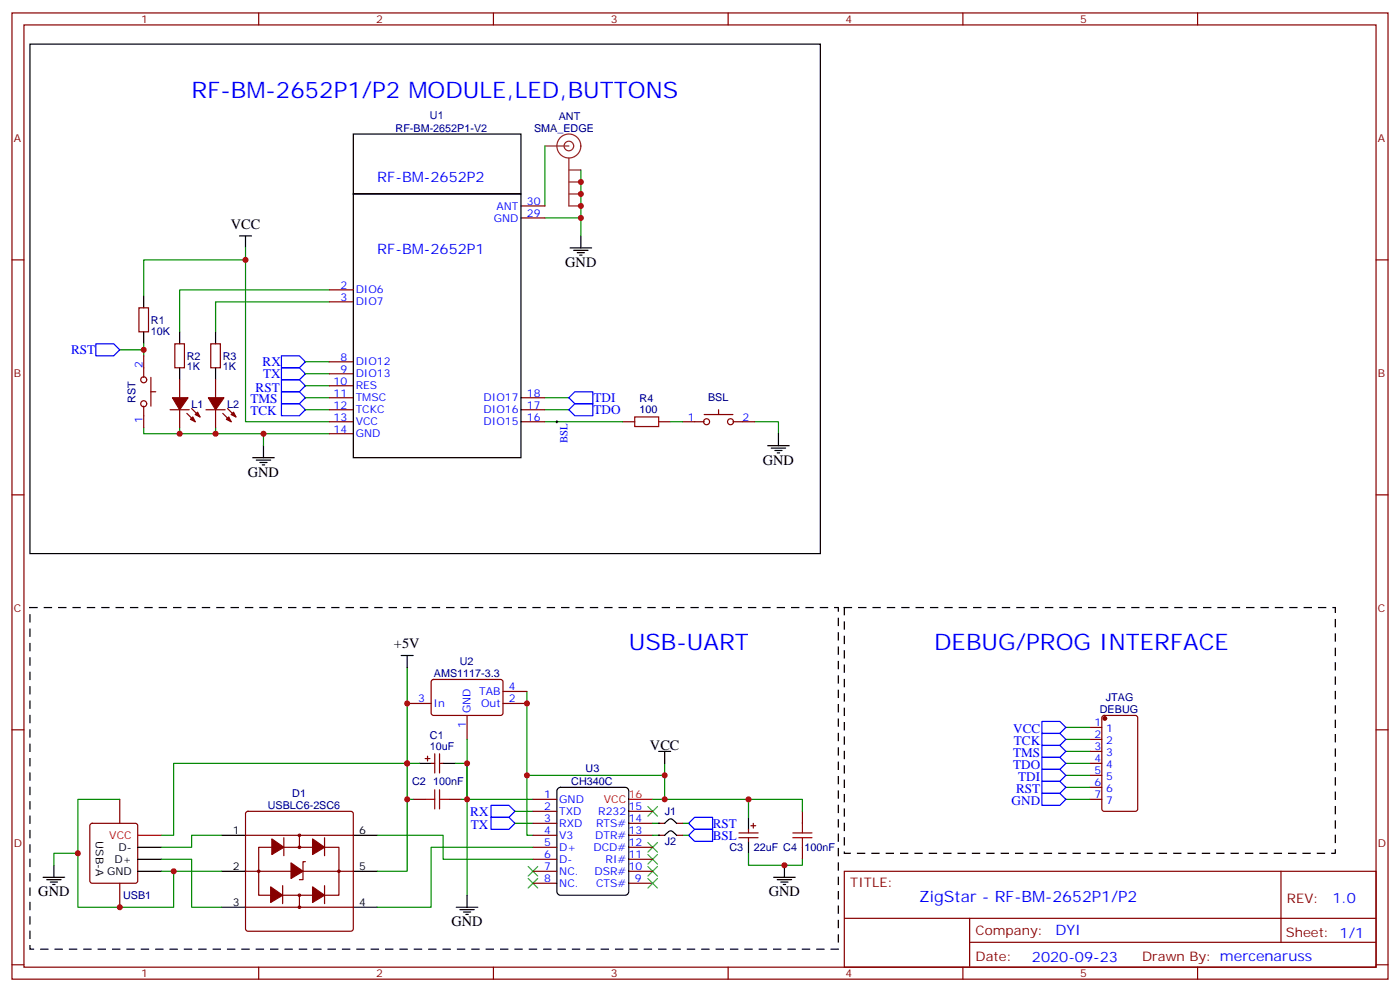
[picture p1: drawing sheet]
<svg xmlns="http://www.w3.org/2000/svg" width="412mm" height="292mm" viewBox="0 0 412 292" stroke-linecap="round" stroke-linejoin="round" font-family="sans-serif">
<g fill="none" stroke="#870000" stroke-width=".35">
<path d="M3.5 3.8h405.4v284.3h-405.4zM7.1 7.3h398.2v277.3h-398.2zM76.2 3.8v3.5M145.3 3.8v3.5M214.5 3.8v3.5M283.6 3.8v3.5M352.8 3.8v3.5M3.5 76.5h3.6M405.3 76.5h3.6M40.9 90.6h2.8v7h-2.8zM42.3 104.7v6.4M42.3 119.5v6.4"/>
<path d="M44.4 115.3h1.5M44.4 111.1v8.4M51.5 101.2h2.8v7h-2.8zM52.9 111.8v5.3M62.1 101.2h2.8v7h-2.8zM63.5 111.8v5.3M50.1 120.6h5.6M52.9 120.6v5.3M55 121.6l2.5 2.5M56.4 120.2l2.5 2.5M60.7 120.6h5.6M63.5 120.6v5.3"/>
<path d="M65.6 121.6l2.5 2.5M67 120.2l2.5 2.5M201.1 124.1h6.3M207.4 122h8.5M211.7 120.6v1.4M215.9 124.1h6.3M3.5 145.6h3.6M405.3 145.6h3.6M3.5 214.8h3.6M119.9 207h7.1M127.2 200.2l.5-.2h20l.5 .7-.1 9.4-.6 .4h-20.1l-.4-.7v-9.1zM137.6 210.5v7.1"/>
<path d="M148.2 207h7M148.2 203.5h7M405.3 214.8h3.6M35.3 235.2v7.1M121.7 235.2h3.5M125.2 223.2h1.4M125.9 222.5v1.4M127 224.6h1.1M128.1 221.8v5.7M129.5 221.8v5.7M129.5 224.6h1M132.3 235.2h3.5"/>
<path d="M157 235.2h7M157 238.8h7M185.2 238.8h7.1M236.4 238.8v3.5M26.7 242.5l.5-.2h12.7l.5 .2 .2 .5v16.2l-.3 .5-.4 .2h-12.7l-.5-.2-.2-.5v-16.2zM35.3 259.9v7.1M157 242.3h7M157 245.8h7M157 249.3h7M157 252.9h7M157 256.4h7M157 259.9h7"/>
<path d="M185.2 242.3h7.1M185.2 245.8h7.1M185.2 249.3h7.1M185.2 252.9h7.1M185.2 256.4h7.1M185.2 259.9h7.1M217.7 245.1h5.6M217.7 246.5h5.6M220.5 244.1v1M220.5 246.5v1.1M221.2 243h1.4M221.9 242.3v1.4"/>
<path d="M236.4 249.3v3.6M248.7 256.4h156.6v28.2h-156.6zM377.3 256.4v20.9M248.7 270.2h156.5M285.6 277.3h119.6M285.6 270.2v14.2M3.5 283.9h3.6M76.2 284.6v3.5M145.3 284.6v3.5M214.5 284.6v3.5M283.6 284.6v3.5M352.8 284.6v3.5"/>
<path d="M405.3 283.9h3.6"/>
<circle cx="42.3" cy="111.8" r=".88"/>
<circle cx="42.3" cy="118.8" r=".88"/>
<circle cx="208.1" cy="124.1" r=".88"/>
<circle cx="215.2" cy="124.1" r=".88"/>
</g>
<g fill="none" stroke="#000" stroke-width=".35">
<path d="M70.6 69.4h3.5M72.3 69.4v3.6M167.9 73h6.4M169 73.7h4.2M170 74.4h2.2M170.7 75.1h.7M171.1 69.4v3.6M42.3 87.1v3.5M42.3 97.6v3.6M52.9 97.6v3.6M63.5 97.6v3.6M52.9 108.2v3.6"/>
<path d="M63.5 108.2v3.6M74.4 134.7h6.4M75.5 135.4h4.2M76.6 136.1h2.1M77.3 136.8h.7M77.6 131.2v3.5M226.1 131.2h6.4M227.2 131.9h4.2M228.2 132.6h2.2M229 133.3h.7M229.3 127.6v3.6M118.2 192.9h3.5"/>
<path d="M119.9 192.9v3.5M123.5 224.6h3.5M130.5 224.6h3.6M164.3 232.1l.8-.4h19l.9 .4 .2 .7v29.6l-.5 .9-.6 .2h-19l-.9-.5-.2-.6v-29.6zM194 221.1h3.6M195.8 221.1v3.5M12.7 258.2h6.3M13.8 258.9h4.2M14.8 259.6h2.1M15.9 254.6v3.6M40.6 249.3h7M40.6 252.9h7"/>
<path d="M40.6 256.4h7M220.5 240.5v3.6M220.5 247.6v3.5M227.9 258.2h6.3M229 258.9h4.2M230 259.6h2.1M231.1 254.6v3.6M15.5 260.3h.7M134.4 267h6.4M135.5 267.7h4.2M136.5 268.4h2.1M137.2 269.1h.7"/>
<path d="M137.6 263.5v3.5M230.7 260.3h.7"/>
</g>
<g fill="none" stroke="#008700" stroke-width=".35">
<path d="M171.1 50v14.1h-10.6M72.3 73v51.1h24.7M72.3 76.5h-30v10.6M171.1 64.1v5.3M97 88.8h-33.5v8.8M97 85.3h-44.1v12.3M35.3 102.9h7M42.3 101.2v3.5M90 113.5h7M90 106.5h7M90 110h7M90 117.1h7"/>
<path d="M160.5 117.1h7.1M42.3 125.9v1.7h10.6M52.9 125.9v1.7h24.7M63.5 125.9v1.7M90 120.6h7M97 127.6h-19.4v3.6M160.5 120.6h7.1M222.2 124.1h7.1v3.5M119.9 196.4v38.8h1.8M137.6 217.6v45.9M155.2 203.5v24.7M35.3 235.2h-12.4v31.8h28.3v-10.6"/>
<path d="M119.9 224.6h3.6M134.1 224.6h3.5v10.6h19.4M135.8 235.2h1.8M151.7 238.8h5.3M195.8 235.2v-7h-40.6v17.6h1.8M195.8 224.6v3.6M22.9 251.1h-7v3.5M151.7 242.3h5.3M220.5 251.1v3.5h15.9v-1.7"/>
</g>
<path d="M28.2 101.2h5.3l1.8 1.7-1.8 1.8h-5.3zM82.9 111.8h5.3l1.8 1.7-1.8 1.8h-5.3zM82.9 108.2h5.3l1.8 1.8-1.8 1.8h-5.3zM82.9 104.7h5.3l1.8 1.8-1.8 1.7h-5.3zM82.9 115.3h5.3l1.8 1.8-1.8 1.7h-5.3zM82.9 118.8h5.3l1.8 1.8-1.8 1.7h-5.3zM167.6 117.1l1.7-1.8h5.3v3.5h-5.3zM167.6 120.6l1.7-1.8h5.3v3.5h-5.3zM144.6 237h5.3l1.8 1.8-1.8 1.7h-5.3zM144.6 240.5h5.3l1.8 1.8-1.8 1.8h-5.3z" fill="none" stroke="#00f" stroke-width=".35"/>
<path d="M125.2 235.2h2.9M128.1 232.4v5.7M129.5 232.4v5.7M129.5 235.2h2.8M233.5 246.5h5.7M233.5 245.1h5.7M236.4 242.3v2.8M236.4 246.5v2.8" fill="none" stroke="#a10000" stroke-width=".35"/>
<path d="M185.2 235.2h7.1M40.6 245.8h7" fill="none" stroke="#f00" stroke-width=".35"/>
<path d="M8.8 178.8h238.1v100.5h-238.1z" fill="none" stroke="#000" stroke-width=".35" stroke-dasharray="2.1 2.1"/>
<path d="M190.9 237.3l2.8 2.9M193.7 237.3l-2.8 2.9M155.6 258.5l2.8 2.8M155.6 255l2.8 2.8M158.4 258.5l-2.8 2.8M158.4 255l-2.8 2.8M190.9 255l2.8 2.8M190.9 251.5l2.8 2.8M190.9 247.9l2.8 2.9M193.7 255l-2.8 2.8M193.7 251.5l-2.8 2.8M193.7 247.9l-2.8 2.9" fill="none" stroke="#3c3" stroke-width=".35"/>
<g fill="#870000" stroke="#870000" stroke-width=".35">
<path d="M66.7 123.4l.7-.7 .7 1.4z"/>
<path d="M68.1 122l.7-.7 .7 1.4z"/>
<path d="M61.4 117.1h4.6l-2.5 3.5z"/>
<path d="M56.8 122.7l.7 1.4-1.4-.7z"/>
<path d="M57.5 122l.7-.7 .7 1.4z"/>
<path d="M50.8 117.1h4.6l-2.5 3.5z"/>
</g>
<path d="M72.6 239l.4-.2h30.4l.5 .2 .2 .5v33.8l-.3 .5-.4 .2h-30.4l-.5-.2-.2-.5v-33.8z" fill="#fff" stroke="#870000" stroke-width=".35"/>
<path d="M8.8 13h232.9v149.9h-232.9zM104.1 39.4h49.4v17.7h-49.4zM104.1 57.1h49.4v77.6h-49.4zM65.3 245.8h7M65.3 256.4h7M104.1 245.8h7M104.1 256.4h7M195.8 242.3a1.91 1.91 0 0 1 2.4-1.1l1.1 1.1M195.8 245.8a1.91 1.91 0 0 1 2.4-1.1l1.1 1.1M65.3 267h7M104.1 267h7" fill="none" stroke="#000" stroke-width=".35"/>
<g fill="none" stroke="#870000" stroke-width=".35">
<path d="M153.5 60.6h7M153.5 64.1h7M97 88.8h7.1M97 85.3h7.1M97 117.1h7.1M97 106.5h7.1M97 110h7.1M97 113.5h7.1M153.5 117.1h7M97 124.1h7.1M97 120.6h7.1M97 127.6h7.1"/>
<path d="M153.5 124.1h7M153.5 120.6h7M183.4 124.1h3.6M194 124.1h3.6M321 214.1h3.6M321 217.6h3.6M324.8 210.7l.5-.2h9.1l.7 .5v27.1l-.4 .6-9.4 .1-.7-.5v-27.1zM321 221.1h3.6M321 224.6h3.6M321 228.2h3.6M321 231.7h3.6M321 235.2h3.6"/>
<path d="M72.3 245.8h31.8M72.3 256.4h31.8M76.2 249.3h23.6v14.2h-23.6zM83.6 246.5v5.3M88.2 245.8v3.5M90 253.6h-.7v5.3h-1.1M95.6 246.5v5.3M194 245.8h1.8M194 242.3h1.8M199.3 245.8h1.8M199.3 242.3h1.8M72.3 267h31.8"/>
<path d="M83.3 260.6v5.3M88.2 263.5v3.5M95.6 260.6v5.3"/>
<circle cx="76.2" cy="256.4" r=".35"/>
<circle cx="88.2" cy="245.8" r=".35"/>
<circle cx="88.2" cy="249.3" r=".35"/>
<circle cx="99.8" cy="256.4" r=".35"/>
<circle cx="88.2" cy="267" r=".35"/>
<circle cx="88.2" cy="263.5" r=".35"/>
</g>
<g fill="#870000" stroke="#870000" stroke-width=".35">
<path d="M85.7 253.9l3.6 2.5-3.6 2.1z"/>
<path d="M80.1 246.9l3.5 2.4-3.5 2.2z"/>
<path d="M92.1 246.9l3.5 2.4-3.5 2.2z"/>
<path d="M79.7 261l3.6 2.5-3.6 2.1z"/>
<path d="M92.1 261l3.5 2.5-3.5 2.1z"/>
<circle cx="325.4" cy="211.4" r=".53"/>
</g>
<g fill="none" stroke="#008700" stroke-width=".35">
<path d="M160.5 43v17.6M160.5 124.1h22.9M197.6 124.1h3.5M314 217.6h7M314 214.1h7M119.9 235.2v21.2h-8.8M119.9 224.6h-68.7v21.2h-3.6M192.3 235.2h44.1v3.6M220.5 235.2v5.3M314 235.2h7M314 231.7h7M314 228.2h7"/>
<path d="M314 224.6h7M314 221.1h7M47.6 252.9h8.8v14.1h8.9M47.6 256.4h17.7M65.3 245.8h-8.9v3.5h-8.8M111.1 245.8h19.4v7.1h26.5M157 249.3h-30v17.7h-15.9M192.3 245.8h1.7M192.3 242.3h1.7M201.1 245.8h1.7M201.1 242.3h1.7"/>
</g>
<path d="M187 122.7h7v2.8h-7z" fill="none" stroke="#a10000" stroke-width=".35"/>
<g fill="none" stroke="#8c2424" stroke-width=".35">
<path d="M160.5 43h7.1M167.6 46.5v14.1h3.5M167.6 50h3.5M167.6 53.6h3.5M167.6 57.1h3.5"/>
<circle cx="167.6" cy="43" r="1.41"/>
<circle cx="167.6" cy="43" r="3.5"/>
</g>
<path d="M248.7 178.8h144.6v72.3h-144.6z" fill="none" stroke="#000" stroke-width=".35" stroke-dasharray="2.1 2.1"/>
<path d="M306.9 219.4h5.3l1.8 1.7-1.8 1.8h-5.3zM306.9 215.8h5.3l1.8 1.8-1.8 1.8h-5.3zM306.9 212.3h5.3l1.8 1.8-1.8 1.7h-5.3zM306.9 233.5h5.3l1.8 1.7-1.8 1.8h-5.3zM306.9 229.9h5.3l1.8 1.8-1.8 1.8h-5.3zM306.9 226.4h5.3l1.8 1.8-1.8 1.7h-5.3zM306.9 222.9h5.3l1.8 1.7-1.8 1.8h-5.3zM202.8 242.3l1.8-1.8h5.3v3.6h-5.3zM204.6 244.1h5.3v3.5h-5.3l-1.8-1.8z" fill="none" stroke="#00f" stroke-width=".35"/>
<path d="M163.7 124.1h.7M164 123.8v.7" fill="none" stroke="#000" stroke-width=".29"/>
<path d="M190.9 258.5l2.8 2.8M193.7 258.5l-2.8 2.8" fill="none" stroke="#3c3" stroke-width=".35"/>
<g fill="#000">
<circle cx="194" cy="245.8" r=".18"/>
<circle cx="194" cy="242.3" r=".18"/>
</g>
<g fill="#c00">
<circle cx="52.9" cy="127.6" r=".88"/>
<circle cx="42.3" cy="102.9" r=".88"/>
<circle cx="63.5" cy="127.6" r=".88"/>
<circle cx="77.6" cy="127.6" r=".88"/>
<circle cx="171.1" cy="64.1" r=".88"/>
<circle cx="155.2" cy="228.2" r=".88"/>
<circle cx="137.6" cy="235.2" r=".88"/>
<circle cx="137.6" cy="224.6" r=".88"/>
<circle cx="195.8" cy="228.2" r=".88"/>
<circle cx="119.9" cy="224.6" r=".88"/>
<circle cx="119.9" cy="207" r=".88"/>
<circle cx="119.9" cy="235.2" r=".88"/>
<circle cx="155.2" cy="207" r=".88"/>
<circle cx="35.3" cy="267" r=".88"/>
<circle cx="22.9" cy="251.1" r=".88"/>
<circle cx="51.2" cy="256.4" r=".88"/>
<circle cx="171.1" cy="53.6" r=".88"/>
<circle cx="171.1" cy="57.1" r=".88"/>
<circle cx="171.1" cy="60.6" r=".88"/>
<circle cx="72.3" cy="76.5" r=".88"/>
<circle cx="195.8" cy="235.2" r=".88"/>
<circle cx="220.5" cy="235.2" r=".88"/>
<circle cx="231.1" cy="254.6" r=".88"/>
</g>
<g font-size="6.7" fill="#00f">
<text x="56.4" y="28.9">RF-BM-2652P1/P2 MODULE,LED,BUTTONS</text>
<text x="185.2" y="191.1">USB-UART</text>
<text x="275.2" y="191.1">DEBUG/PROG INTERFACE</text>
</g>
<text font-size="4.6" fill="#00f" x="270.8" y="265.4">ZigStar - RF-BM-2652P1/P2</text>
<g font-size="4.2" fill="#00f">
<text x="111.1" y="53.6">RF-BM-2652P2</text>
<text x="111.1" y="74.7">RF-BM-2652P1</text>
<text x="392.5" y="265.7">1.0</text>
<text x="310.9" y="275.2">DYI</text>
<text x="304" y="283">2020-09-23</text>
</g>
<g font-size="4.2">
<text x="68" y="67.3">VCC</text>
<text x="166.5" y="78.6">GND</text>
<text x="224.7" y="136.8">GND</text>
<text x="73" y="140.3">GND</text>
<text x="116.1" y="190.8">+5V</text>
<text x="191.5" y="220.7">VCC</text>
<text x="11.3" y="263.8">GND</text>
<text x="226.5" y="263.8">GND</text>
<text x="133" y="272.6">GND</text>
</g>
<g font-size="3.9" fill="#00f">
<text x="20.9" y="104.2">RST</text>
<text x="77.3" y="107.7">RX</text>
<text x="77.5" y="111.2">TX</text>
<text x="73.7" y="118.5">TMS</text>
<text x="75.3" y="115.3">RST</text>
<text x="174.8" y="118.4">TDI</text>
<text x="73.8" y="122">TCK</text>
<text x="174.8" y="122">TDO</text>
<text x="298.5" y="215.8">VCC</text>
<text x="298.7" y="219.4">TCK</text>
<text x="298.4" y="226.4">TDO</text>
<text x="298.4" y="222.9">TMS</text>
<text x="299.3" y="233.5">RST</text>
<text x="299.9" y="229.9">TDI</text>
<text x="138.5" y="240">RX</text>
<text x="298" y="237">GND</text>
<text x="138.6" y="243.9">TX</text>
<text x="210" y="243.6">RST</text>
<text x="210" y="247.1">BSL</text>
</g>
<g font-size="3.9" fill="#800">
<text x="250.5" y="261">TITLE:</text>
<text x="379.1" y="265.7">REV:</text>
<text x="287.4" y="275.2">Company:</text>
<text x="378.7" y="275.8">Sheet: 1/1</text>
<text x="287.4" y="282.9">Date:</text>
<text x="336.4" y="282.9">Drawn By: mercenaruss</text>
</g>
<g font-size="3.2" fill="#800">
<text x="41.6" y="6.8">1</text>
<text x="110.8" y="6.8">2</text>
<text x="179.9" y="6.8">3</text>
<text x="249.1" y="6.8">4</text>
<text x="318.2" y="6.8">5</text>
<text x="4.1" y="41.9">A</text>
<text x="405.9" y="41.9">A</text>
<text x="4.1" y="111.1">B</text>
<text x="405.9" y="111.1">B</text>
<text x="4.1" y="180.2">C</text>
<text x="405.9" y="180.2">C</text>
<text x="4.1" y="249.3">D</text>
<text x="405.9" y="249.3">D</text>
<text x="41.6" y="287.6">1</text>
<text x="110.8" y="287.6">2</text>
<text x="179.9" y="287.6">3</text>
<text x="249.1" y="287.6">4</text>
<text x="318.2" y="287.6">5</text>
</g>
<g font-size="3.2" fill="#000080">
<text x="126.7" y="35.2">U1</text>
<text x="164.6" y="35.3">ANT</text>
<text x="116.5" y="38.8">RF-BM-2652P1-V2</text>
<text x="157.3" y="38.9">SMA_EDGE</text>
<text x="44.4" y="95.3">R1</text>
<text x="44.4" y="98.4">10K</text>
<text x="55" y="105.9">R2</text>
<text x="65.6" y="105.9">R3</text>
<text x="55" y="109">1K</text>
<text x="65.6" y="109">1K</text>
<text x="40" y="118.6" transform="rotate(-90 40 118.6)">RST</text>
<text x="56.4" y="120">L1</text>
<text x="67" y="120">L2</text>
<text x="188.4" y="118.4">R4</text>
<text x="208.6" y="118.1">BSL</text>
<text x="188.4" y="121.6">100</text>
<text x="135.4" y="195.7">U2</text>
<text x="127.8" y="199.4">AMS1117-3.3</text>
<text x="324" y="209.9">DEBUG</text>
<text x="325.8" y="206.4">JTAG</text>
<text x="126.7" y="220.8">10uF</text>
<text x="126.7" y="217.6">C1</text>
<text x="172.5" y="227.3">U3</text>
<text x="121.4" y="231.1">C2</text>
<text x="127.6" y="231.1">100nF</text>
<text x="168.3" y="231.1">CH340C</text>
<text x="78.9" y="238.1">USBLC6-2SC6</text>
<text x="86.1" y="234.5">D1</text>
<text x="195.8" y="239.9">J1</text>
<text x="195.8" y="248.7">J2</text>
<text x="214.8" y="250.5">C3</text>
<text x="222" y="250.5">22uF C4</text>
<text x="237" y="250.5">100nF</text>
<text x="36.3" y="264.6">USB1</text>
</g>
<g font-size="3.2" fill="#00f">
<text x="145.5" y="65.2">GND</text>
<text x="146.3" y="61.7">ANT</text>
<text x="155.2" y="60.3">30</text>
<text x="155.2" y="63.8">29</text>
<text x="100.3" y="88.5">3</text>
<text x="100.3" y="84.9">2</text>
<text x="104.8" y="89.9">DIO7</text>
<text x="104.8" y="86.4">DIO6</text>
<text x="100.3" y="106.1">8</text>
<text x="104.8" y="107.5">DIO12</text>
<text x="42" y="108.2" transform="rotate(-90 42 108.2)">2</text>
<text x="98.3" y="113.2">10</text>
<text x="100.3" y="109.6">9</text>
<text x="104.8" y="111.1">DIO13</text>
<text x="98.3" y="116.7">11</text>
<text x="104.8" y="114.6">RES</text>
<text x="104.8" y="118.1">TMSC</text>
<text x="142.4" y="118.1">DIO17</text>
<text x="155.2" y="116.7">18</text>
<text x="42" y="124.4" transform="rotate(-90 42 124.4)">1</text>
<text x="98.3" y="120.2">12</text>
<text x="98.3" y="123.8">13</text>
<text x="104.8" y="121.6">TCKC</text>
<text x="104.8" y="125.2">VCC</text>
<text x="142.4" y="121.6">DIO16</text>
<text x="142.4" y="125.2">DIO15</text>
<text x="155.2" y="120.2">17</text>
<text x="155.2" y="123.8">16</text>
<text x="202.6" y="123.8">1</text>
<text x="218.7" y="123.8">2</text>
<text x="98.3" y="127.3">14</text>
<text x="104.8" y="128.7">GND</text>
<text x="167.1" y="130.5" transform="rotate(-90 167.1 130.5)">BSL</text>
<text x="149.9" y="203.1">4</text>
<text x="123.2" y="206.7">3</text>
<text x="127.7" y="208.1">In</text>
<text x="138.6" y="209.8" transform="rotate(-90 138.6 209.8)">GND</text>
<text x="141.2" y="204.5">TAB</text>
<text x="141.7" y="208.1">Out</text>
<text x="149.9" y="206.7">2</text>
<text x="137.2" y="214.3" transform="rotate(-90 137.2 214.3)">1</text>
<text x="322.4" y="213.7">1</text>
<text x="325.9" y="215.5">1</text>
<text x="322.4" y="217.2">2</text>
<text x="322.4" y="220.8">3</text>
<text x="325.9" y="219">2</text>
<text x="322.4" y="224.3">4</text>
<text x="322.4" y="227.8">5</text>
<text x="325.9" y="222.5">3</text>
<text x="325.9" y="226.1">4</text>
<text x="322.4" y="231.4">6</text>
<text x="325.9" y="229.6">5</text>
<text x="325.9" y="233.1">6</text>
<text x="160.3" y="238.4">2</text>
<text x="160.3" y="234.9">1</text>
<text x="164.7" y="239.8">TXD</text>
<text x="164.7" y="236.3">GND</text>
<text x="176.2" y="239.8">R232</text>
<text x="185.2" y="238.4">15</text>
<text x="322.4" y="234.9">7</text>
<text x="325.9" y="236.6">7</text>
<text x="160.3" y="245.5">4</text>
<text x="160.3" y="241.9">3</text>
<text x="164.7" y="243.3">RXD</text>
<text x="175.6" y="243.3">RTS#</text>
<text x="185.2" y="241.9">14</text>
<text x="185.2" y="245.5">13</text>
<text x="160.3" y="249">5</text>
<text x="164.7" y="250.4">D+</text>
<text x="164.7" y="246.9">V3</text>
<text x="174.8" y="250.4">DCD#</text>
<text x="175.3" y="246.9">DTR#</text>
<text x="185.2" y="249">12</text>
<text x="160.3" y="256">7</text>
<text x="160.3" y="252.5">6</text>
<text x="164.7" y="257.5">NC.</text>
<text x="164.7" y="253.9">D-</text>
<text x="175.1" y="257.5">DSR#</text>
<text x="178.4" y="253.9">RI#</text>
<text x="185.2" y="252.5">11</text>
<text x="185.2" y="256">10</text>
<text x="160.3" y="259.6">8</text>
<text x="164.7" y="261">NC.</text>
<text x="175.6" y="261">CTS#</text>
<text x="187" y="259.6">9</text>
</g>
<g font-size="3.2" fill="#f00">
<text x="177.9" y="236.3">VCC</text>
<text x="185.2" y="234.9">16</text>
<text x="32.2" y="246.9">VCC</text>
</g>
<g font-size="3.2">
<text x="68.5" y="245.5">1</text>
<text x="105.8" y="245.5">6</text>
<text x="28.2" y="247.6" transform="rotate(90 28.2 247.6)">USB-A</text>
<text x="34.9" y="250.4">D-</text>
<text x="31.5" y="257.5">GND</text>
<text x="33.8" y="253.9">D+</text>
<text x="68.5" y="256">2</text>
<text x="105.8" y="256">5</text>
<text x="68.5" y="266.6">3</text>
<text x="105.8" y="266.6">4</text>
</g>
</svg>
